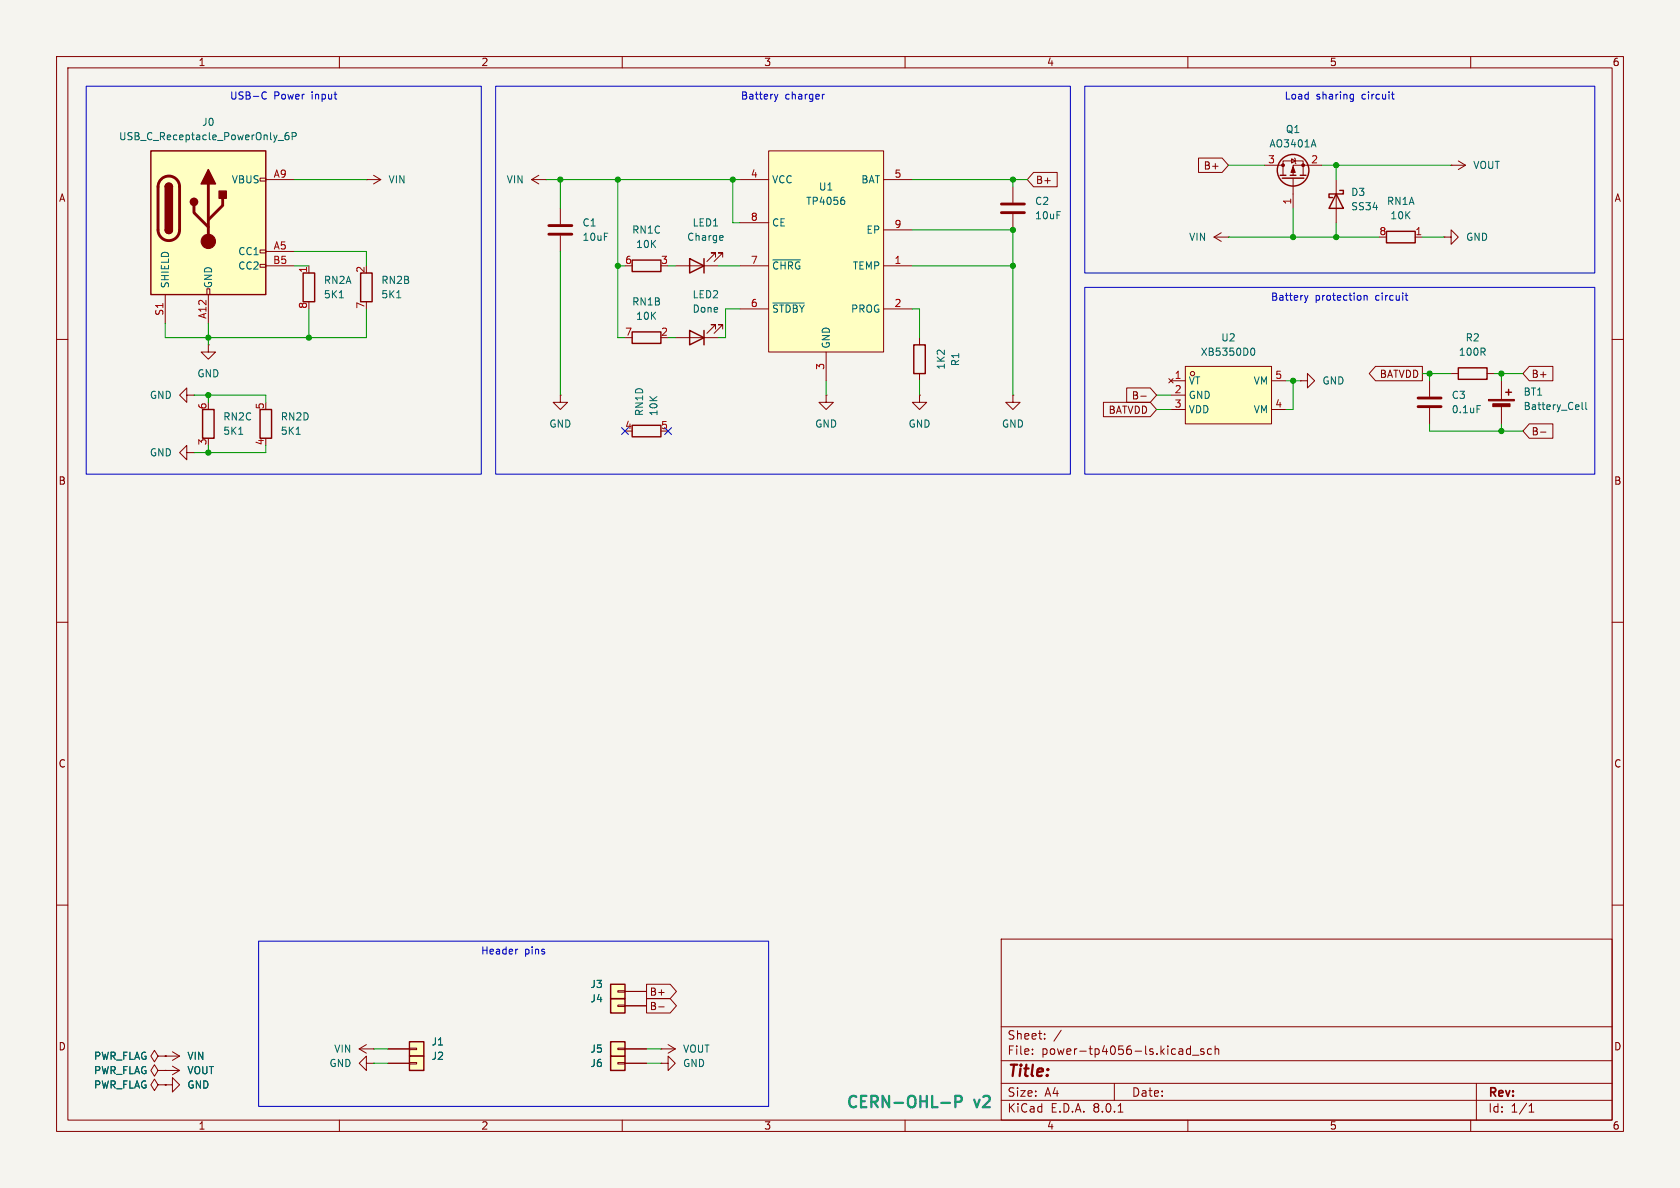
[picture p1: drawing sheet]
<svg xmlns="http://www.w3.org/2000/svg" width="297mm" height="210mm" viewBox="0 0 297 210" stroke-linecap="round" stroke-linejoin="round" font-family="sans-serif">
<path d="M0 0h297v210h-297z" fill="#f5f4ef" stroke="#f5f4ef" stroke-width=".18"/>
<g fill="none" stroke="#840000" stroke-width=".18">
<path d="M10 10h277v190h-277zM12 12h273v186h-273zM60 10v2M110 10v2M160 10v2M210 10v2M260 10v2M10 60h2M285 60h2M99.1 69.9v1.2h1.2l-1.2 1.3-1.3-1.3h1.3M99.1 69.9h.1M252.7 67.3v2.8"/>
<path d="M252.7 72.1v2.8M10 110h2M285 110h2M10 160h2M285 160h2M177 166h108v32h-108zM60 198v2M110 198v2M160 198v2M177 194.5h108M177 191.5h108M177 187.5h108"/>
<path d="M177 181.5h108M182.5 186.3v.1M182.5 185.5v.1M184.7 183.6v.1M184.7 182.8v.1M187.6 182.1l-1.3 2M197 191.5v3M197.7 196.6h.8M210 198v2M210.5 184.9v1.5M210.5 185.5l-.5-.1-.3 .3v.4l.2 .2h.6M210.8 186.5h1.2"/>
<path d="M212.8 185.5l-.3-.1-.3 .2 .1 .2 .5 .2v.3h-.6M214.2 185.5l-.5-.1-.2 .3v.4l.1 .2h.6M214.8 185.5l.2-.1 .4 .1 .1 .9M214.8 184.9v1.5M260 198v2M261 191.5v6.5M270.3 196.6h.9M270.3 195.5l.4-.4v1.5"/>
</g>
<path d="M250.7 70.4h4.1M250.7 71.9h4.1" fill="none" stroke="#840000" stroke-width=".51"/>
<path d="M261.1 71.7h.6" fill="none" stroke="#006464" stroke-width=".18"/>
<path d="M209.5 64.8h15.3v10.1h-15.3z" fill="#ffffc2"/>
<g fill="none" stroke="#840000" stroke-width=".18">
<path d="M94 31.8l1.2 .7M94 31.8h2.5M95.2 31l-1.2 .8M96.5 31.8h.1M99.1 36.8v2.8M179.1 33v2.8M179.1 37.8v2.8M99.1 41.7v2.8M162.6 59.7v1.3M146 69.9v1.2h1.3l-1.3 1.3-1.2-1.3h1.2M146 69.9h.1M162.6 66v1.3"/>
<path d="M179.1 69.9v1.2h1.2l-1.2 1.3-1.3-1.3h1.3M179.1 69.9h.1M206.6 66.9l.8 .8M207 67.3h2.5M207 69.9h2.5M207 72.4h2.5M207.4 66.9l-.8 .8M209.5 64.8h15.3v10.1h-15.3zM224.8 67.3h2.5M224.8 72.4h2.5M229.9 67.3h1.2v-1.3l1.3 1.3-1.3 1.3v-1.3M229.9 67.3h.1"/>
<path d="M256.5 66h1.3M262.9 66h1.3M29.2 191.8h1.3v-1.3l1.2 1.3-1.2 1.2v-1.2M29.2 191.8h.1"/>
<circle cx="210.8" cy="66" r=".38"/>
</g>
<path d="M221.2 61.7l.2-.2a.68 .68 0 0 1 .4 .7 .68 .68 0 0 1-.4 .6l-.2-.1" fill="none" stroke="#006464" stroke-width=".18"/>
<path d="M111.8 58.7h5v2h-5zM111.8 46h5v2h-5zM111.8 75.2h5v2h-5zM161.5 61h2.1v5h-2.1zM257.8 65h5.1v2.1h-5.1z" fill="none" stroke="#840000" stroke-width=".25"/>
<path d="M97 39.9h4.1M177 36.1h4.1M177 37.6h4.1M97 41.4h4.1" fill="none" stroke="#840000" stroke-width=".51"/>
<path d="M135.9 26.7h20.3v35.5h-20.3z" fill="#ffffc2"/>
<g fill="none" stroke="#840000" stroke-width=".18">
<path d="M64.8 31.8h.1M64.8 31.8h2.5M66 31l1.3 .8M67.3 31.8l-1.3 .7M130.8 31.8h5.1M130.8 39.4h5.1M135.9 26.7h20.3v35.5h-20.3zM156.2 31.8h5.1M54.6 47v1.3M119.4 47h7.6M119.4 59.7h7.6M126.5 58.2v-.8h-.8h.8l-1.5 1.5"/>
<path d="M126.5 45.5v-.8h-.8h.8l-1.5 1.5M127.8 58.2v-.8h-.8h.8l-1.6 1.5M127.8 45.5v-.8h-.8h.8l-1.6 1.5M130.8 47h5.1M130.8 54.6h5.1M156.2 47h5.1M156.2 54.6h5.1M156.2 40.6h5.1M33 69.9v-1.3l-1.3 1.3 1.3 1.2v-1.2h1.3M34.3 69.9h.1M36.8 61v1.2h1.3l-1.3 1.3-1.2-1.3h1.2M36.8 61h.1"/>
<path d="M146 62.2v5.1M33 80v-1.3l-1.3 1.3 1.3 1.3v-1.3h1.3M34.3 80h.1"/>
</g>
<path d="M149 34.9h.2M149.1 35.4l.2 .2v.3l-.2 .2M60 52.6h.7M70.1 52.6h.8M127.6 41.6l.2 .3-.6 .2M127.8 42.4l-.2 .1M136.6 53.6h5.6M136.6 45.9h4.9M42.2 76.8h.7M52.4 76.8h.7" fill="none" stroke="#006464" stroke-width=".18"/>
<path d="M53.6 48.3h2v5h-2zM63.8 48.3h2v5h-2zM121.9 58.4l2.6 1.3-2.6 1.3zM121.9 45.7l2.6 1.3-2.6 1.3zM124.5 45.7v2.6M124.5 58.4v2.6M35.8 72.4h2v5.1h-2zM46 72.4h2v5.1h-2z" fill="none" stroke="#840000" stroke-width=".25"/>
<path d="M26.7 26.7h20.3v25.4h-20.3z" fill="#ffffc2"/>
<g fill="none" stroke="#840000" stroke-width=".18">
<path d="M46 31.5h1v.5h-1zM47 31.8h5.1M223.5 29.2h3.3M226.8 31v-2.6h3.6v2.6M228.3 28.1l.7 .3-.7 .4zM228.6 31.5v5.3M228.9 27.9l.1 .2v.7l.1 .2M233.7 29.2h-5.1v1.8M236.2 31.8v7.6M256.5 29.2h.1M256.5 29.2h2.6M257.8 28.4l1.3 .8"/>
<path d="M259.1 29.2l-1.3 .8M29.2 52.1v5.1M36.6 51.1h.5v1h-.5zM36.8 52.1v5.1M46 46.7h1v.5h-1zM46 44.2h1v.5h-1zM47 44.5h5.1M47 47h5.1M214.6 41.9h2.6M214.6 41.9l1.3 .8M215.9 41.1l-1.3 .8M217.2 41.9h.1"/>
<path d="M250.2 41.9h1.3M255.3 41.9h1.2v-1.3l1.3 1.3-1.3 1.3v-1.3M255.3 41.9h.1M162.6 69.9v1.2h1.2l-1.2 1.3-1.3-1.3h1.3M162.6 69.9h.1M265.4 67.3v3.3M265.4 71.6v3.3M27.9 189.2l-.6-1-.6 1 .6 1 .6-1h1.3M29.2 189.2h.1M64.8 188v-1.3l-1.3 1.3 1.3 1.2v-1.2h1.2M66 188h.1"/>
</g>
<g fill="none" stroke="#840000" stroke-width=".25">
<path d="M26.7 26.7h20.3v25.4h-20.3zM29.2 33a.64 .64 0 0 1 .6-.6 .64 .64 0 0 1 .7 .6M226.3 31h1M226.7 31.5h3.8M228.1 31h1M229.9 31h1M236.2 34.3l1.3 2.5h-2.6zM236.9 33.7h.6v.6h-2.6v.6h.7M29.2 40.6a.64 .64 0 0 0 .6 .7 .64 .64 0 0 0 .7-.7M245.1 40.9h5.1v2h-5.1zM266.2 69.3h1M266.7 68.8v1.1"/>
<circle cx="228.6" cy="30.1" r="2.79"/>
</g>
<path d="M28.5 31.7a1.91 1.91 0 0 1 2.1-.4 1.91 1.91 0 0 1 1.1 1.7v7.6a1.91 1.91 0 0 1-1.9 1.9 1.91 1.91 0 0 1-1.9-1.9v-7.7l.2-.7zM34.3 36.3v1.3l2.5 2.5M36.8 32.5v10.2M39.4 35.1v1.2l-2.6 2.6" fill="none" stroke="#840000" stroke-width=".51"/>
<g fill="#840000" stroke="#840000" stroke-width=".25">
<path d="M29.2 40.6h1.3a.64 .64 0 0 1-.7 .7 .64 .64 0 0 1-.6-.7z"/>
<path d="M29.2 33h1.3v7.6h-1.3z"/>
<path d="M29.4 32.6a.64 .64 0 0 1 .7-.2 .64 .64 0 0 1 .4 .6h-1.3z"/>
<path d="M36.8 30l1.3 2.5h-2.5z"/>
<path d="M38.7 33.8h1.3v1.3h-1.3z"/>
<circle cx="34.3" cy="35.7" r=".63"/>
</g>
<g fill="#840000" stroke="#840000" stroke-width=".18">
<path d="M228.6 29.5l.4 1h-.8z"/>
<path d="M263.1 70.6h4.6v.3h-4.6z"/>
<path d="M263.9 71.4h3.1v.5h-3.1z"/>
<circle cx="36.8" cy="42.7" r="1.27"/>
<circle cx="230.4" cy="29.2" r=".25"/>
<circle cx="226.8" cy="29.2" r=".25"/>
</g>
<path d="M49.2 24.8h.9M51 23.4l-.4 .1a.86 .86 0 0 0 0 1.2l.4-.1 .1-.4-.2-.3-.4 .1-.1 .2M51.6 24.1l.7-.1 .1-.1-.1-.3-.7-.2v1.3M232.2 24.7l.5 1.3M279.7 71.1v1.1l.2 .2M280.4 71.1v1.1l.1 .2" fill="none" stroke="#006464" stroke-width=".18"/>
<path d="M107.9 186.7h2.6v2.5h-2.6z" fill="#ffffc2"/>
<path d="M109.2 187.8h1.3v.3h-1.3zM110.5 188h3.8" fill="none" stroke="#840000" stroke-width=".18"/>
<path d="M107.9 186.7h2.6v2.5h-2.6z" fill="none" stroke="#840000" stroke-width=".25"/>
<path d="M107.9 184.2h2.6v2.5h-2.6z" fill="#ffffc2"/>
<path d="M109.2 185.3h1.3v.2h-1.3zM110.5 185.4h3.8M116.8 188h1.3v-1.3l1.3 1.3-1.3 1.2v-1.2M116.8 188h.1" fill="none" stroke="#840000" stroke-width=".18"/>
<path d="M107.9 184.2h2.6v2.5h-2.6z" fill="none" stroke="#840000" stroke-width=".25"/>
<path d="M107.9 176.5h2.6v2.6h-2.6z" fill="#ffffc2"/>
<path d="M109.2 177.7h1.3v.2h-1.3zM110.5 177.8h3.8" fill="none" stroke="#840000" stroke-width=".18"/>
<path d="M107.9 176.5h2.6v2.6h-2.6z" fill="none" stroke="#840000" stroke-width=".25"/>
<path d="M72.4 184.2h2.5v2.5h-2.5z" fill="#ffffc2"/>
<path d="M63.5 185.4h2.5M63.5 185.4l1.3 .8M64.8 184.7l-1.3 .7M66 185.4h.1M68.6 185.4h3.8M72.4 185.3h1.3v.2h-1.3z" fill="none" stroke="#840000" stroke-width=".18"/>
<path d="M72.4 184.2h2.5v2.5h-2.5z" fill="none" stroke="#840000" stroke-width=".25"/>
<path d="M72.4 186.7h2.5v2.5h-2.5z" fill="#ffffc2"/>
<path d="M27.9 186.7l-.6-1-.6 1 .6 1 .6-1h1.3M29.2 186.7h.1M68.6 188h3.8M72.4 187.8h1.3v.3h-1.3zM116.8 185.4h.1M116.8 185.4h2.6M118.1 184.7l1.3 .7M119.4 185.4l-1.3 .8" fill="none" stroke="#840000" stroke-width=".18"/>
<path d="M72.4 186.7h2.5v2.5h-2.5z" fill="none" stroke="#840000" stroke-width=".25"/>
<path d="M107.9 174h2.6v2.5h-2.6z" fill="#ffffc2"/>
<g fill="none" stroke="#840000" stroke-width=".18">
<path d="M182.7 30.5h4.2v2.5h-4.2l-1.1-1.2zM211.9 27.9h4.2l1.1 1.3-1.1 1.3h-4.2zM195.1 71.1h8.3l1.1 1.3-1.1 1.3h-8.3zM199.2 68.6h4.2l1.1 1.3-1.1 1.2h-4.2zM201.7 70h.9M243.2 64.8h8.3v2.5h-8.3l-1.1-1.3zM270.4 74.9h4.1v2.6h-4.1l-1.2-1.3zM270.4 64.8h4.1v2.5h-4.1l-1.2-1.3zM272.3 76.4h1M109.2 175.1h1.3v.3h-1.3zM110.5 175.3h3.8M110.5 177.8h3.8"/>
<path d="M114.3 176.5h4.2l1.1 1.3-1.1 1.3h-4.2zM114.3 174h4.2l1.1 1.3-1.1 1.2h-4.2zM116.4 178h1M27.9 191.8l-.6-1-.6 1 .6 1 .6-1h1.3M29.2 191.8h.1M29.2 186.7h.1M29.2 189.2h.1M29.2 186.7h2.5M29.2 189.2h2.5M30.5 185.9l1.2 .8M30.5 188.5l1.2 .7M31.7 186.7l-1.2 .8"/>
<path d="M31.7 189.2l-1.2 .8M68.6 188h3.8M68.6 185.4h3.8M110.5 188h3.8M110.5 185.4h3.8"/>
</g>
<path d="M107.9 174h2.6v2.5h-2.6z" fill="none" stroke="#840000" stroke-width=".25"/>
<path d="M166.4 195h1.5M168.9 194.8h.8a.54 .54 0 0 0 .4-.5 .54 .54 0 0 0-.4-.6h-.8v2" fill="none" stroke="#0099b0" stroke-width=".4"/>
<g fill="none" stroke="#0000c2" stroke-width=".18">
<path d="M15.2 15.2h69.9v68.6h-69.9zM46.5 16.3l.3-.1 .3 .2M47.1 17.4l-.3 .1h-.3M87.6 15.2h101.6v68.6h-101.6zM136.9 16.7l.3 .8M137.2 17.5l-.2 .4M137.5 16.7l-.3 .8M145.7 16.7l-.3 .2M191.8 15.2h90.1v33.1h-90.1zM238.9 16.7h.4M239.3 16.7v1l-.1 .2h-.3M239.3 17.5h-.4"/>
<path d="M246 16.7h.5M246.2 16.2v1.1l.3 .2M191.8 50.8h90.1v33h-90.1zM230.6 52.2l.3 .9M230.9 53.1l-.2 .3M231.2 52.2l-.3 .9M241.1 52.2v.9M241.1 52.3l.2-.1 .3 .1 .1 .8M248.4 52.2h.5M248.6 51.8v1.1l.3 .2M45.7 166.4h90.2v29.2h-90.2zM91.5 167.8l-.2 .1"/>
</g>
<g fill="none" stroke="#009600" stroke-width=".18">
<path d="M52.1 31.8h12.7M96.5 31.8h34.3M99.1 31.8v5M109.2 31.8v27.9h1.3M129.5 31.8v7.6h1.3M161.3 31.8h20.3M179.1 31.8v1.2M217.2 29.2h6.3M228.6 36.8v5.1M233.7 29.2h22.8M236.2 29.2v2.6M236.2 39.4v2.5"/>
<path d="M36.8 57.2v3.8M52.1 47h2.5M52.1 44.5h12.7v2.5M54.6 54.6v5.1M64.8 54.6v5.1h-35.6v-2.5M99.1 44.5v25.4M109.2 47h1.3M118.1 59.7h1.3M118.1 47h1.3M127 47h3.8M130.8 54.6h-2.5v5.1h-1.3M161.3 47h17.8"/>
<path d="M161.3 54.6h1.3v5.1M161.3 40.6h17.8v29.3M217.2 41.9h26.6M251.5 41.9h3.8M34.3 69.9h12.7v1.2M36.8 69.9v1.2M36.8 78.7v1.3M47 78.7v1.3h-12.7M146 67.3v2.6M162.6 67.3v2.6M204.5 69.9h2.5M204.5 72.4h2.5"/>
<path d="M227.3 67.3h2.6M228.6 67.3v5.1h-1.3M251.5 66h5M252.7 66v1.3M252.7 74.9v1.3h16.5M264.2 66h5M265.4 66v1.3M265.4 74.9v1.3M66 185.4h2.6M66 188h2.6M114.3 185.4h2.5M114.3 188h2.5"/>
</g>
<path d="M109.9 75.6l1.2 1.2M111.1 75.6l-1.2 1.2M117.5 75.6l1.2 1.2M118.7 75.6l-1.2 1.2" fill="none" stroke="#000084" stroke-width=".18"/>
<g fill="#009600" stroke="#009600" stroke-width=".18">
<circle cx="179.1" cy="31.8" r=".46"/>
<circle cx="179.1" cy="40.6" r=".46"/>
<circle cx="179.1" cy="47" r=".46"/>
<circle cx="228.6" cy="67.3" r=".46"/>
<circle cx="129.5" cy="31.8" r=".46"/>
<circle cx="99.1" cy="31.8" r=".46"/>
<circle cx="109.2" cy="31.8" r=".46"/>
<circle cx="109.2" cy="47" r=".46"/>
<circle cx="252.7" cy="66" r=".46"/>
<circle cx="236.2" cy="41.9" r=".46"/>
<circle cx="228.6" cy="41.9" r=".46"/>
<circle cx="265.4" cy="66" r=".46"/>
<circle cx="265.4" cy="76.2" r=".46"/>
<circle cx="236.2" cy="29.2" r=".46"/>
<circle cx="36.8" cy="69.9" r=".46"/>
<circle cx="54.6" cy="59.7" r=".46"/>
<circle cx="36.8" cy="59.7" r=".46"/>
<circle cx="36.8" cy="80" r=".46"/>
</g>
<text font-size="2.8" fill="#840000" x="178" y="190.9">Title:</text>
<g font-size="2.8" fill="#0099b0">
<text x="149.4" y="196.4">CERN-OHL-P</text>
<text x="172.3" y="196.4">v2</text>
</g>
<g font-size="2.1" fill="#840000">
<text x="178" y="184">Sheet:</text>
<text x="178" y="186.7">File:</text>
<text x="184.1" y="186.7">power-tp4056-ls.kicad_sch</text>
<text x="178" y="196.9">KiCad</text>
<text x="178" y="194.1">Size:</text>
<text x="184.7" y="194.1">A4</text>
<text x="185.7" y="196.9">E.D.A.</text>
<text x="193.3" y="196.9">8.0.1</text>
<text x="200" y="194.1">Date:</text>
<text x="263" y="194.3">Rev:</text>
<text x="263" y="196.9">Id:</text>
<text x="267.1" y="196.9">1/1</text>
</g>
<g font-size="1.8" fill="#840000">
<text x="35" y="11.9">1</text>
<text x="85" y="11.9">2</text>
<text x="135" y="11.9">3</text>
<text x="185" y="11.9">4</text>
<text x="235" y="11.9">5</text>
<text x="285" y="11.9">6</text>
<text x="10.3" y="35.9">A</text>
<text x="183" y="32.7">B+</text>
<text x="212.7" y="30.2">B+</text>
<text x="285.3" y="35.9">A</text>
<text x="200" y="70.8">B-</text>
<text x="243.8" y="67">BATVDD</text>
<text x="270.7" y="67">B+</text>
<text x="195.9" y="73.3">BATVDD</text>
<text x="270.7" y="77.2">B-</text>
<text x="10.3" y="85.9">B</text>
<text x="285.3" y="85.9">B</text>
<text x="10.3" y="135.9">C</text>
<text x="285.3" y="135.9">C</text>
<text x="114.8" y="178.8">B-</text>
<text x="114.8" y="176.2">B+</text>
<text x="10.3" y="185.9">D</text>
<text x="285.3" y="185.9">D</text>
<text x="35" y="199.9">1</text>
<text x="85" y="199.9">2</text>
<text x="135" y="199.9">3</text>
<text x="185" y="199.9">4</text>
<text x="235" y="199.9">5</text>
<text x="285" y="199.9">6</text>
</g>
<g font-size="1.8" fill="#0000c2">
<text x="40.6" y="17.9">USB-C</text>
<text x="48.4" y="17.9">Power</text>
<text x="55.2" y="17.9">input</text>
<text x="130.9" y="17.9">Battery</text>
<text x="138.8" y="17.9">charger</text>
<text x="227" y="17.9">Load</text>
<text x="232.7" y="17.9">sharing</text>
<text x="240.8" y="17.9">circuit</text>
<text x="224.6" y="53.5">Battery</text>
<text x="232.5" y="53.5">protection</text>
<text x="243.3" y="53.5">circuit</text>
<text x="85" y="169">Header</text>
<text x="92.7" y="169">pins</text>
</g>
<g font-size="1.8" fill="#006464">
<text x="35.6" y="22.5">J0</text>
<text x="227.2" y="23.7">Q1</text>
<text x="20.9" y="25">USB_C_Receptacle_PowerOnly_6P</text>
<text x="224.3" y="26.3">AO3401A</text>
<text x="40.9" y="32.6">VBUS</text>
<text x="68.6" y="32.6">VIN</text>
<text x="89.5" y="32.6">VIN</text>
<text x="136.4" y="32.6">VCC</text>
<text x="144.7" y="33.9">U1</text>
<text x="152.2" y="32.6">BAT</text>
<text x="238.8" y="34.8">D3</text>
<text x="260.4" y="30.1">VOUT</text>
<text x="102.9" y="40.2">C1</text>
<text x="111.7" y="41.5">RN1C</text>
<text x="122.3" y="40.2">LED1</text>
<text x="136.4" y="40.2">CE</text>
<text x="142.4" y="36.4">TP4056</text>
<text x="153.1" y="41.5">EP</text>
<text x="182.9" y="36.4">C2</text>
<text x="182.9" y="39">10uF</text>
<text x="238.8" y="37.4">SS34</text>
<text x="245.1" y="36.4">RN1A</text>
<text x="245.7" y="39">10K</text>
<text x="42" y="45.3">CC1</text>
<text x="42" y="47.9">CC2</text>
<text x="102.9" y="42.8">10uF</text>
<text x="112.4" y="44">10K</text>
<text x="121.4" y="42.8">Charge</text>
<text x="136.4" y="47.9">~{CHRG}</text>
<text x="150.7" y="47.9">TEMP</text>
<text x="210.1" y="42.8">VIN</text>
<text x="259.1" y="42.8">GND</text>
<text x="30.1" y="51.1" transform="rotate(-90 30.1 51.1)">SHIELD</text>
<text x="37.7" y="51.1" transform="rotate(-90 37.7 51.1)">GND</text>
<text x="57.2" y="50.4">RN2A</text>
<text x="57.2" y="52.9">5K1</text>
<text x="67.3" y="50.4">RN2B</text>
<text x="67.3" y="52.9">5K1</text>
<text x="122.3" y="52.9">LED2</text>
<text x="111.7" y="54.2">RN1B</text>
<text x="112.4" y="56.7">10K</text>
<text x="122.3" y="55.5">Done</text>
<text x="136.4" y="55.5">~{STDBY}</text>
<text x="150.4" y="55.5">PROG</text>
<text x="146.9" y="61.7" transform="rotate(-90 146.9 61.7)">GND</text>
<text x="167.2" y="65.4" transform="rotate(-90 167.2 65.4)">1K2</text>
<text x="169.8" y="64.8" transform="rotate(-90 169.8 64.8)">R1</text>
<text x="212.2" y="63.1">XB5350D0</text>
<text x="215.8" y="60.6">U2</text>
<text x="257.8" y="63.1">100R</text>
<text x="259" y="60.6">R2</text>
<text x="26.4" y="70.7">GND</text>
<text x="34.8" y="66.9">GND</text>
<text x="210.1" y="68.2">VT</text>
<text x="210.1" y="70.7">GND</text>
<text x="221.5" y="68.2">VM</text>
<text x="233.7" y="68.2">GND</text>
<text x="256.6" y="70.7">C3</text>
<text x="269.3" y="70.1">BT1</text>
<text x="39.4" y="74.5">RN2C</text>
<text x="39.4" y="77.1">5K1</text>
<text x="49.5" y="74.5">RN2D</text>
<text x="49.5" y="77.1">5K1</text>
<text x="97" y="75.8">GND</text>
<text x="113.9" y="73.7" transform="rotate(-90 113.9 73.7)">RN1D</text>
<text x="116.4" y="73.7" transform="rotate(-90 116.4 73.7)">10K</text>
<text x="144" y="75.8">GND</text>
<text x="160.5" y="75.8">GND</text>
<text x="177" y="75.8">GND</text>
<text x="210.1" y="73.3">VDD</text>
<text x="221.5" y="73.3">VM</text>
<text x="256.6" y="73.3">0.1uF</text>
<text x="269.3" y="72.7">Battery_Cell</text>
<text x="26.4" y="80.9">GND</text>
<text x="104.3" y="177.4">J4</text>
<text x="104.3" y="174.9">J3</text>
<text x="76.2" y="185">J1</text>
<text x="16.5" y="190.1">PWR_FLAG</text>
<text x="16.5" y="187.6">PWR_FLAG</text>
<text x="33" y="187.6">VIN</text>
<text x="33" y="190.1">VOUT</text>
<text x="58.1" y="188.8">GND</text>
<text x="59" y="186.3">VIN</text>
<text x="76.2" y="187.6">J2</text>
<text x="104.3" y="188.8">J6</text>
<text x="104.3" y="186.3">J5</text>
<text x="120.7" y="188.8">GND</text>
<text x="120.7" y="186.3">VOUT</text>
<text x="16.5" y="192.6">PWR_FLAG</text>
<text x="33" y="192.6">GND</text>
</g>
<g font-size="1.8" fill="#a90000">
<text x="224.1" y="29">3</text>
<text x="231.7" y="29">2</text>
<text x="48.3" y="31.5">A9</text>
<text x="132.6" y="31.5">4</text>
<text x="158" y="31.5">5</text>
<text x="132.6" y="39.1">8</text>
<text x="158" y="40.4">9</text>
<text x="228.3" y="36.3" transform="rotate(-90 228.3 36.3)">1</text>
<text x="243.8" y="41.7">8</text>
<text x="250.1" y="41.7">1</text>
<text x="48.2" y="46.7">B5</text>
<text x="48.3" y="44.2">A5</text>
<text x="110.4" y="46.7">6</text>
<text x="116.8" y="46.7">3</text>
<text x="132.6" y="46.7">7</text>
<text x="158" y="46.7">1</text>
<text x="54.4" y="48.3" transform="rotate(-90 54.4 48.3)">1</text>
<text x="64.5" y="48.3" transform="rotate(-90 64.5 48.3)">2</text>
<text x="29" y="55.9" transform="rotate(-90 29 55.9)">S1</text>
<text x="36.6" y="56.5" transform="rotate(-90 36.6 56.5)">A12</text>
<text x="54.4" y="54.7" transform="rotate(-90 54.4 54.7)">8</text>
<text x="64.5" y="54.7" transform="rotate(-90 64.5 54.7)">7</text>
<text x="110.4" y="59.4">7</text>
<text x="116.8" y="59.4">2</text>
<text x="132.6" y="54.4">6</text>
<text x="158" y="54.4">2</text>
<text x="145.8" y="65.5" transform="rotate(-90 145.8 65.5)">3</text>
<text x="207.6" y="67.1">1</text>
<text x="207.6" y="69.6">2</text>
<text x="225.4" y="67.1">5</text>
<text x="36.6" y="72.5" transform="rotate(-90 36.6 72.5)">6</text>
<text x="46.7" y="72.5" transform="rotate(-90 46.7 72.5)">5</text>
<text x="110.4" y="75.9">4</text>
<text x="116.8" y="75.9">5</text>
<text x="207.6" y="72.1">3</text>
<text x="225.4" y="72.1">4</text>
<text x="36.6" y="78.8" transform="rotate(-90 36.6 78.8)">3</text>
<text x="46.7" y="78.8" transform="rotate(-90 46.7 78.8)">4</text>
</g>
</svg>
